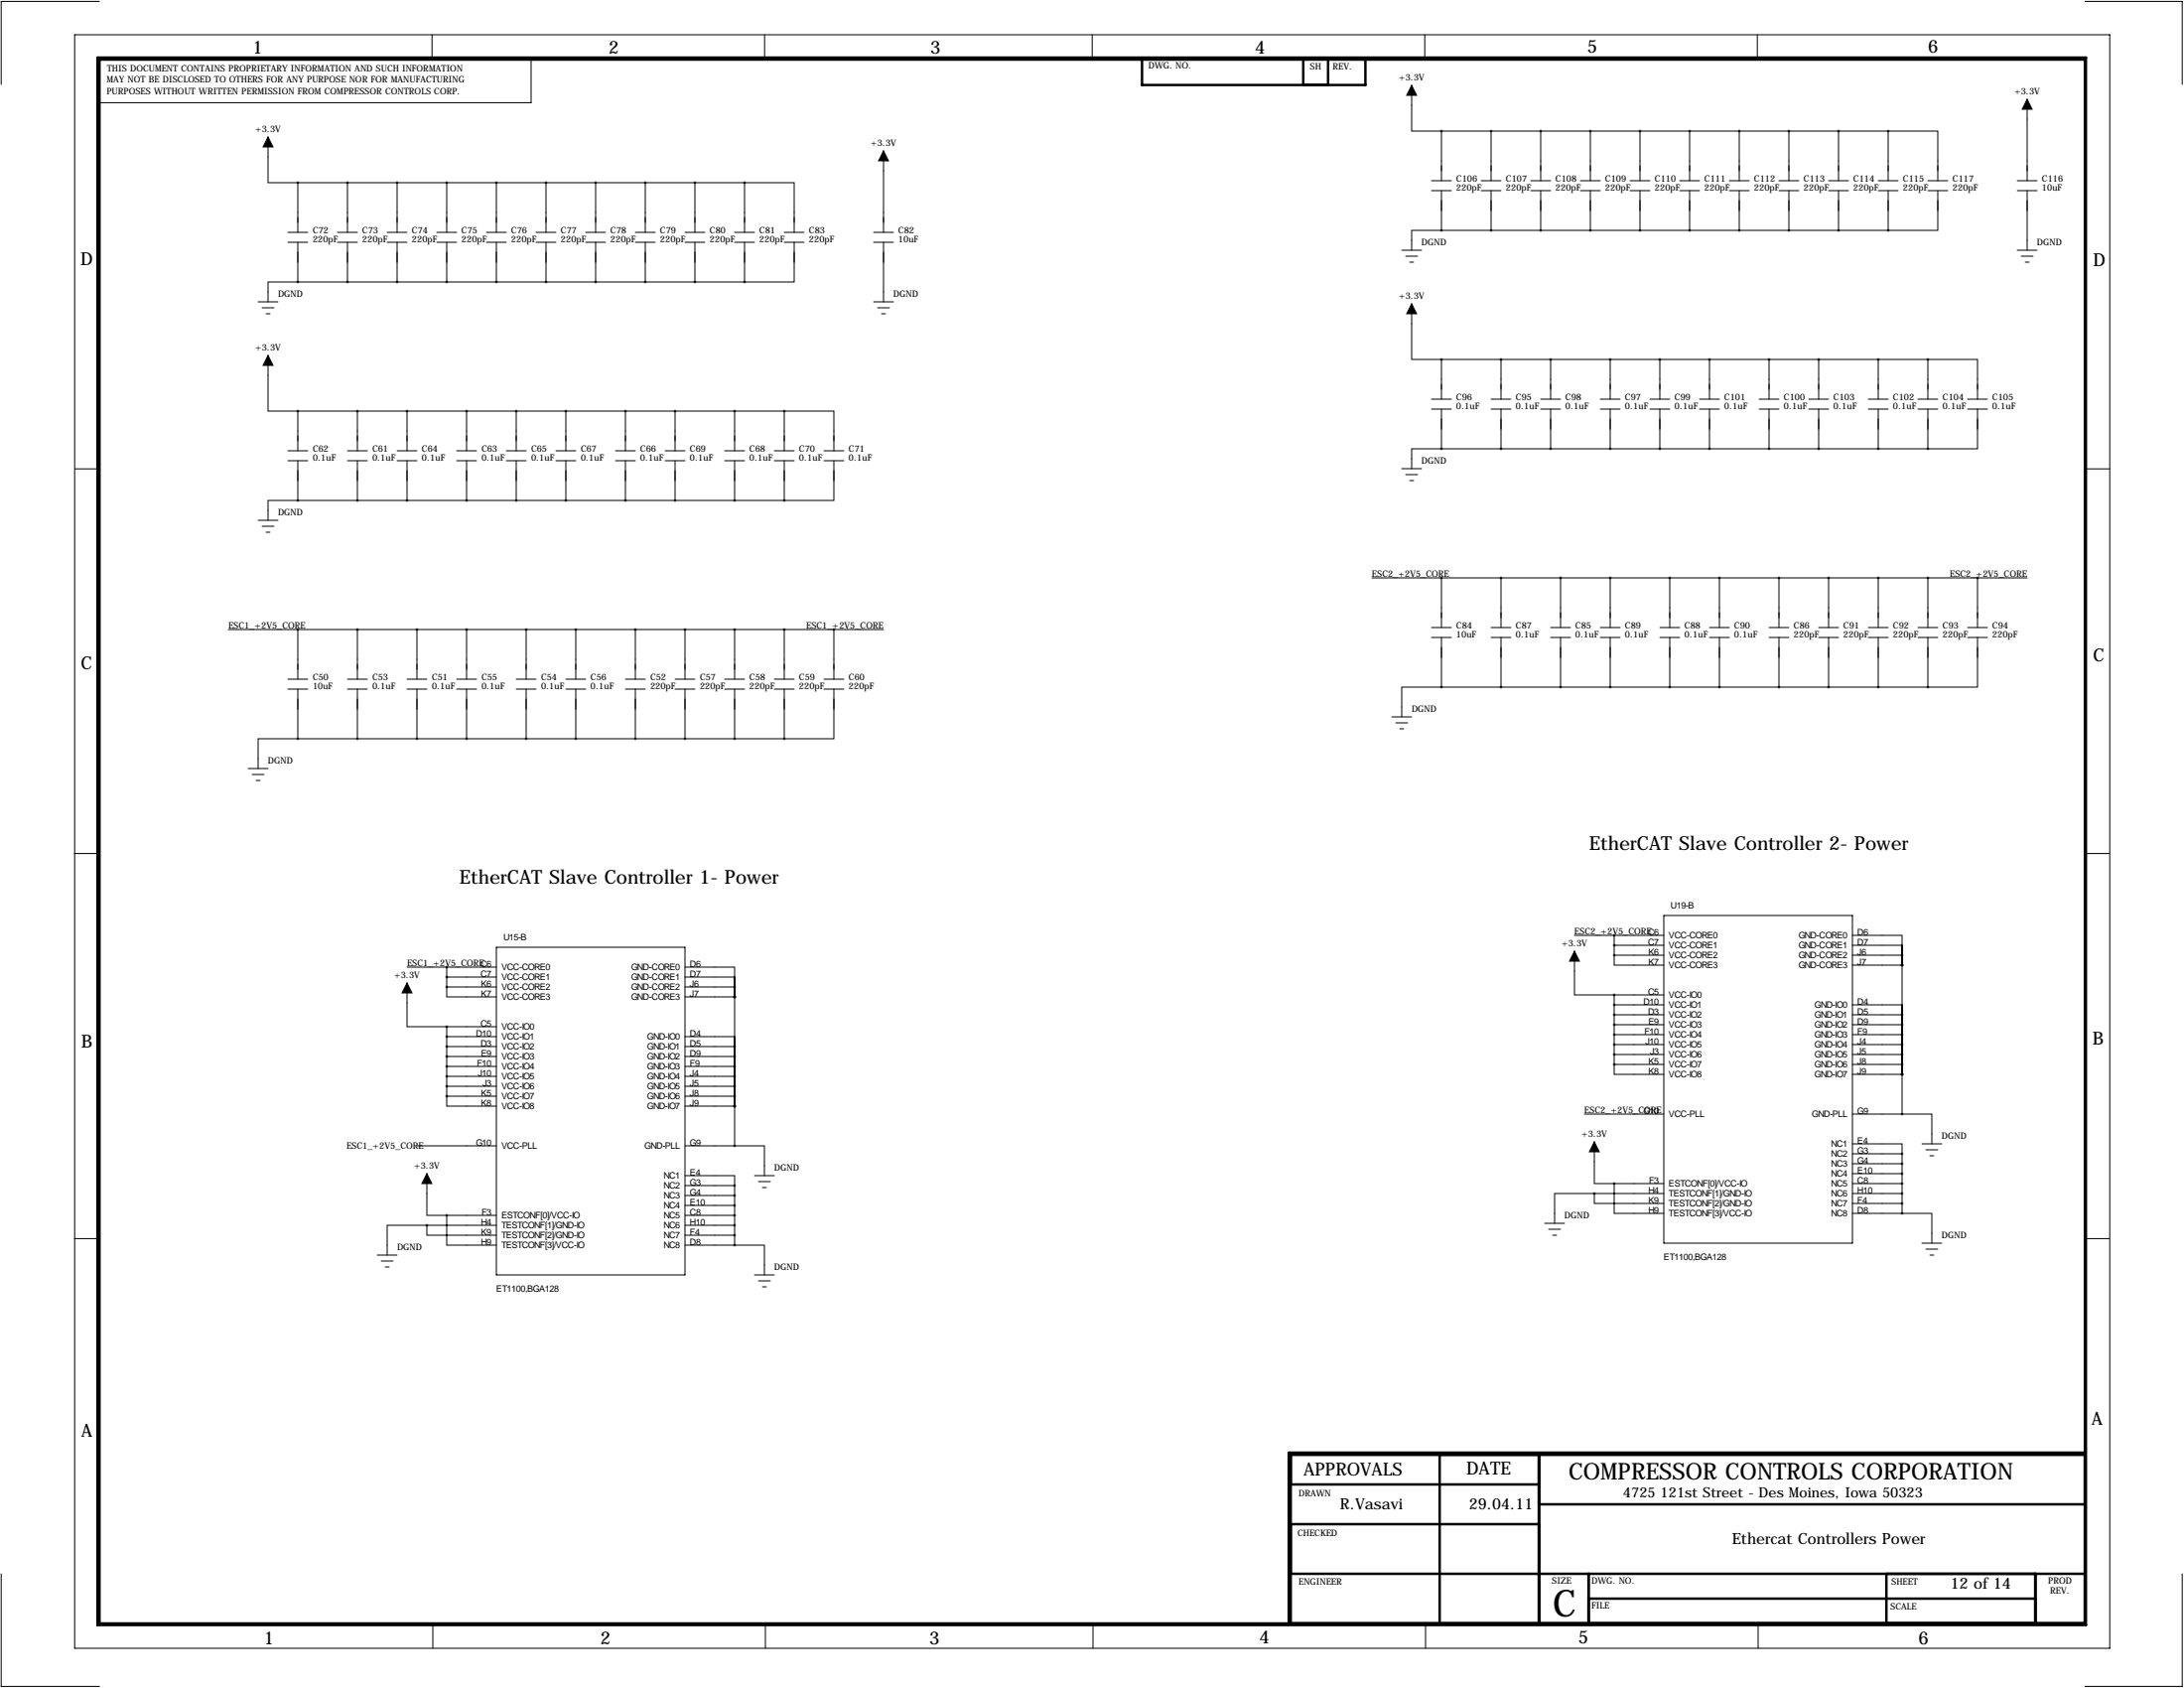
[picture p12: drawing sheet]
<svg xmlns="http://www.w3.org/2000/svg" width="559mm" height="432mm" viewBox="0 0 559 432" stroke-linecap="round" stroke-linejoin="round" font-family="sans-serif">
<g fill="none" stroke="#000" stroke-width=".25">
<path d="M19.1 8.9h520.7v412.7h-520.7zM25.5 .4h-25.2v21.2M110.5 8.9v6.3M143.1 15.2h-7.2v11.1h-110.9M195.6 8.9v6.3M279.5 8.9v6.3M364.5 8.9v6.3M449.6 8.9v6.3M533.5 .4h24.8v21.2M68.6 35.1v11.6h7.6M226.1 38.6v20.8M361.2 21.8v11.7h7.6"/>
<path d="M368.8 33.5v12.7M368.8 33.5h114.3M381.5 33.5v12.7M394.2 33.5v12.7M406.9 33.5v12.7M419.6 33.5v12.7M432.3 33.5v12.7M445 33.5v12.7M457.7 33.5v12.7M470.4 33.5v12.7M483.1 33.5h12.7v12.7M483.1 33.5v12.7"/>
<path d="M518.7 25.4v20.8M73.7 59.4h5M76.2 46.7v12.7M76.2 46.7h114.3M86.4 59.4h5M88.9 46.7v12.7M99.1 59.4h5M101.6 46.7v12.7M111.8 59.4h5M114.3 46.7v12.7M124.5 59.4h5M127 46.7v12.7"/>
<path d="M137.2 59.4h5M139.7 46.7v12.7M149.9 59.4h5M152.4 46.7v12.7M162.6 59.4h5M165.1 46.7v12.7M175.3 59.4h5M177.8 46.7v12.7M188 59.4h5M190.5 46.7h12.7v12.7M190.5 46.7v12.7M200.7 59.4h5"/>
<path d="M223.5 59.4h5.1M366.3 46.2h5M366.3 48.8h5M368.8 58.9h-7.6v5.1M368.8 48.8v10.1M368.8 58.9h114.3M379 46.2h5M379 48.8h5M381.5 48.8v10.1M391.7 46.2h5M391.7 48.8h5M394.2 48.8v10.1"/>
<path d="M404.4 46.2h5M404.4 48.8h5M406.9 48.8v10.1M417.1 46.2h5M417.1 48.8h5M419.6 48.8v10.1M429.8 46.2h5M429.8 48.8h5M432.3 48.8v10.1M442.5 46.2h5M442.5 48.8h5M445 48.8v10.1"/>
<path d="M455.2 46.2h5M455.2 48.8h5M457.7 48.8v10.1M467.9 46.2h5M467.9 48.8h5M470.4 48.8v10.1M480.6 46.2h5M480.6 48.8h5M483.1 48.8v10.1M493.3 46.2h5M493.3 48.8h5M495.8 48.8v10.1h-12.7"/>
<path d="M516.1 46.2h5.1M516.1 48.8h5.1M518.7 48.8v15.2M66 77.2h5.1M67.1 78.7h3M73.7 62h5M76.2 72.1h-7.6v5.1M76.2 62v10.1M76.2 72.1h114.3M86.4 62h5M88.9 62v10.1M99.1 62h5"/>
<path d="M101.6 62v10.1M111.8 62h5M114.3 62v10.1M124.5 62h5M127 62v10.1M137.2 62h5M139.7 62v10.1M149.9 62h5M152.4 62v10.1M162.6 62h5M165.1 62v10.1M175.3 62h5"/>
<path d="M177.8 62v10.1M188 62h5M190.5 62v10.1M200.7 62h5M203.2 62v10.1h-12.7M223.5 62h5.1M223.5 77.2h5.1M224.5 78.7h3.1M226.1 62v15.2M358.6 64h5.1M359.7 65.5h3M360.7 67.1h1"/>
<path d="M361.2 77.7v14.2h7.6M516.1 64h5.1M517.1 65.5h3.1M518.2 67.1h1M68.1 80.3h1M68.6 90.9v14.3h7.6M225.6 80.3h1M368.8 91.9v10.2M368.8 91.9h124.5M384 91.9v10.2M396.7 91.9v10.2M412 91.9v10.2"/>
<path d="M424.7 91.9v10.2M437.4 91.9v10.2M452.6 91.9v10.2M465.3 91.9v10.2M480.6 91.9v10.2M493.3 91.9h12.7v10.2M493.3 91.9v10.2M19.2 119.9h6.4M73.7 115.3h5M73.7 117.9h5M76.2 105.2v10.1M76.2 117.9v10.1"/>
<path d="M76.2 105.2h124.5M88.9 115.3h5.1M88.9 117.9h5.1M91.4 105.2v10.1M91.4 117.9v10.1M101.6 115.3h5.1M101.6 117.9h5.1M104.1 105.2v10.1M104.1 117.9v10.1M116.8 115.3h5.1M116.8 117.9h5.1M119.4 105.2v10.1"/>
<path d="M119.4 117.9v10.1M129.5 115.3h5.1M129.5 117.9h5.1M132.1 105.2v10.1M132.1 117.9v10.1M142.2 115.3h5.1M142.2 117.9h5.1M144.8 105.2v10.1M144.8 117.9v10.1M157.5 115.3h5.1M157.5 117.9h5.1M160 105.2v10.1"/>
<path d="M160 117.9v10.1M170.2 115.3h5.1M170.2 117.9h5.1M172.7 105.2v10.1M172.7 117.9v10.1M185.4 115.3h5.1M185.4 117.9h5.1M188 105.2v10.1M188 117.9v10.1M198.1 115.3h5.1M198.1 117.9h5.1M200.7 105.2h12.7v10.1"/>
<path d="M200.7 105.2v10.1M200.7 117.9v10.1M210.8 115.3h5.1M210.8 117.9h5.1M213.4 117.9v10.1h-12.7M358.6 119.9h5.1M366.3 102.1h5M366.3 104.6h5M368.8 114.8h-7.6v5.1M368.8 104.6v10.2M368.8 114.8h124.5M381.5 102.1h5.1"/>
<path d="M381.5 104.6h5.1M384 104.6v10.2M394.2 102.1h5.1M394.2 104.6h5.1M396.7 104.6v10.2M409.4 102.1h5.1M409.4 104.6h5.1M412 104.6v10.2M422.1 102.1h5.1M422.1 104.6h5.1M424.7 104.6v10.2M434.8 102.1h5.1"/>
<path d="M434.8 104.6h5.1M437.4 104.6v10.2M450.1 102.1h5.1M450.1 104.6h5.1M452.6 104.6v10.2M462.8 102.1h5.1M462.8 104.6h5.1M465.3 104.6v10.2M478 102.1h5.1M478 104.6h5.1M480.6 104.6v10.2M490.7 102.1h5.1"/>
<path d="M490.7 104.6h5.1M493.3 104.6v10.2M503.4 102.1h5.1M503.4 104.6h5.1M506 104.6v10.2h-12.7M533.4 119.9h6.4M66 133.1h5.1M67.1 134.6h3M68.1 136.1h1M76.2 128h-7.6v5.1M76.2 128h124.5M359.7 121.4h3"/>
<path d="M360.7 122.9h1M351 147.8h167.7M368.8 147.8v12.7M384 147.8v12.7M399.3 147.8v12.7M412 147.8v12.7M427.2 147.8v12.7M439.9 147.8v12.7M455.2 147.8v12.7M467.9 147.8v12.7M480.6 147.8v12.7M493.3 147.8v12.7"/>
<path d="M506 147.8v12.7M58.4 161h167.7M73.7 173.7h5M73.7 176.3h5M76.2 161v12.7M76.2 176.3v12.7M88.9 173.7h5.1M88.9 176.3h5.1M91.4 161v12.7M91.4 176.3v12.7M104.1 173.7h5.1M104.1 176.3h5.1"/>
<path d="M106.7 161v12.7M106.7 176.3v12.7M116.8 173.7h5.1M116.8 176.3h5.1M119.4 161v12.7M119.4 176.3v12.7M132.1 173.7h5.1M132.1 176.3h5.1M134.6 161v12.7M134.6 176.3v12.7M144.8 173.7h5.1M144.8 176.3h5.1"/>
<path d="M147.3 161v12.7M147.3 176.3v12.7M160 173.7h5.1M160 176.3h5.1M162.6 161v12.7M162.6 176.3v12.7M172.7 173.7h5.1M172.7 176.3h5.1M175.3 161v12.7M175.3 176.3v12.7M185.4 173.7h5.1M185.4 176.3h5.1"/>
<path d="M188 161v12.7M188 176.3v12.7M198.1 173.7h5.1M198.1 176.3h5.1M200.7 161v12.7M200.7 176.3v12.7M210.8 173.7h5.1M210.8 176.3h5.1M213.4 176.3v12.7h-12.7M213.4 161v12.7M366.3 160.5h5M366.3 163.1h5"/>
<path d="M368.8 175.8h-10.2v7.6M368.8 163.1v12.7M368.8 175.8h124.5M381.5 160.5h5.1M381.5 163.1h5.1M384 163.1v12.7M396.7 160.5h5.1M396.7 163.1h5.1M399.3 163.1v12.7M409.4 160.5h5.1M409.4 163.1h5.1M412 163.1v12.7"/>
<path d="M424.7 160.5h5.1M424.7 163.1h5.1M427.2 163.1v12.7M437.4 160.5h5.1M437.4 163.1h5.1M439.9 163.1v12.7M452.6 160.5h5.1M452.6 163.1h5.1M455.2 163.1v12.7M465.3 160.5h5.1M465.3 163.1h5.1M467.9 163.1v12.7"/>
<path d="M478 160.5h5.1M478 163.1h5.1M480.6 163.1v12.7M490.7 160.5h5.1M490.7 163.1h5.1M493.3 163.1v12.7M503.4 160.5h5.1M503.4 163.1h5.1M506 163.1v12.7h-12.7M63.5 196.6h5.1M64.5 198.1h3.1M65.5 199.6h1"/>
<path d="M76.2 189h-10.2v7.6M76.2 189h124.5M356.1 183.4h5.1M357.1 184.9h3.1M358.1 186.4h1.1M19 218.3h6.5M533.3 218.3h6.4M402.8 239.3h22.9M413 239.3v5M425.7 234.2h48.3v83.8h-48.3zM474 239.3h12.7v5M104.1 251.5v11.1h10.2"/>
<path d="M104.1 247.4h22.9M114.3 252.5v2.5h12.7M114.3 247.4v5.1M114.3 249.9h12.7M114.3 252.5h12.7M127 242.3h48.3v83.8h-48.3zM175.3 247.4h12.7v5.1M175.3 252.5h12.7v2.5M175.3 249.9h12.7v2.6M175.3 255h12.7M188 255h.1M188 252.5v40.6"/>
<path d="M402.8 243.3v11.2h10.2M413 244.3v2.6h12.7M413 241.8h12.7M413 244.3h12.7M413 254.5h12.7M413 257h12.7M413 259.6h12.7M413 254.5v17.8M474 259.6h12.7v2.5M474 257h12.7v2.6M474 244.3h12.7v2.6M474 241.8h12.7v2.5"/>
<path d="M474 246.9h12.7M486.7 246.9h.1M486.7 244.3v40.7M114.3 262.6v17.8M114.3 262.6h12.7M114.3 265.2h12.7M114.3 267.7h12.7M114.3 270.3h12.7M114.3 272.8h12.7M114.3 275.3h12.7M114.3 277.9h12.7M175.3 277.9h12.7v2.5"/>
<path d="M175.3 275.3h12.7v2.6M175.3 272.8h12.7v2.5M175.3 270.3h12.7v2.5M175.3 267.7h12.7v2.6M175.3 265.2h12.7v2.5M413 272.3v2.5h12.7M413 262.1h12.7M413 264.7h12.7M413 267.2h12.7M413 269.7h12.7M413 272.3h12.7M474 272.3h12.7v2.5"/>
<path d="M474 269.7h12.7v2.6M474 267.2h12.7v2.5M474 264.7h12.7v2.5M474 262.1h12.7v2.6M474 274.8h12.7M486.7 274.8h.1M106.7 293.1h20.3M114.3 280.4v2.6h12.7M114.3 280.4h12.7M175.3 280.4h12.7v2.6M175.3 283h12.7M175.3 293.1h12.7"/>
<path d="M188 283h.1M188 293.1h7.6v7.6M405.4 285h20.3M407.9 292.1v10.7h5.1M474 292.6h12.7v2.5M474 285h12.7M474 295.1h12.7M474 297.7h12.7M486.7 285h7.6v7.6M486.7 295.1v15.3M491.7 292.6h5.1M492.8 294.1h3"/>
<path d="M493.8 295.7h1M19 316.8h6.5M109.2 313.4v2.6h17.8M109.2 313.4h-10.1v7.7M109.2 300.2v10.7h5.1M109.2 313.4h17.8M114.3 310.9v7.6h12.7M114.3 310.9h12.7M175.3 300.7h12.7v2.6M175.3 310.9h12.7M175.3 313.4h12.7M175.3 316h12.7"/>
<path d="M175.3 318.5h12.7M175.3 303.3h12.7M175.3 305.8h12.7M175.3 308.4h12.7M188 318.5h7.6v7.6M188 303.3v15.2M193 300.7h5.1M194.1 302.3h3M195.1 303.8h1M395.2 312.9h5.1M396.2 314.5h3.1M397.3 316h1"/>
<path d="M407.9 305.3v2.5h17.8M407.9 305.3h-10.1v7.6M407.9 305.3h17.8M413 302.8v7.6h12.7M413 302.8h12.7M474 302.8h12.7M474 305.3h12.7M474 307.8h12.7M474 310.4h12.7M474 300.2h12.7M486.7 310.4h7.6v7.6M491.7 318h5.1"/>
<path d="M492.8 319.5h3M533.3 316.8h6.4M96.5 321.1h5.1M97.5 322.6h3.1M98.6 324.1h1M193 326.1h5.1M194.1 327.7h3M195.1 329.2h1M493.8 321.1h1M.3 402.6v28.8h25.2M110.7 415.3v6.3M195.8 415.3v6.3"/>
<path d="M279.7 415.3v6.3M364.7 415.3v6.3M449.8 415.3v6.3M558.3 402.6v28.8h-24.8"/>
</g>
<g fill="none" stroke="#000" stroke-width=".63">
<path d="M24.9 14.7h508.8v401h-508.8zM25.5 15.2h508v400.1h-508zM292.2 15h57.2v6.7h-57.2zM333.5 21.7v-6.7h6.3v6.7M330.3 379.7h63.5M368.4 372.1v43.2M393.8 372.1v43.2M533.5 372.1h-203.2v43.2M533.5 371.6h-203.8v43.7M330.3 389.9h63.5M393.8 384.8h139.7M330.3 402.6h203.2"/>
<path d="M406.5 402.6v12.7M406.5 408.9h114.3M482.7 402.6v12.7M520.8 402.6v12.7"/>
</g>
<path d="M68.6 35.1l1.2 2.5h-2.5zM226.1 38.6l1.2 2.5h-2.5zM361.2 21.8l1.3 2.6h-2.6zM518.7 25.4l1.2 2.5h-2.5zM361.2 77.7l1.3 2.6h-2.6zM68.6 90.9l1.2 2.6h-2.5zM104.1 251.5l1.3 2.5h-2.5zM402.8 243.3l1.3 2.6h-2.5zM407.9 292.1l1.3 2.5h-2.5zM109.2 300.2l1.3 2.6h-2.6z" fill="#000" stroke="#000" stroke-width=".25"/>
<path d="M384 91.9a.05 .05 0 0 0 .1 0 .05 .05 0 0 0-.1 0zM396.7 91.9a.05 .05 0 0 0 .1 0 .05 .05 0 0 0-.1 0zM452.6 91.9a.05 .05 0 0 0 .1 0 .05 .05 0 0 0-.1 0zM465.3 91.9a.05 .05 0 0 0 .1 0 .05 .05 0 0 0-.1 0zM480.5 91.9a.05 .05 0 0 0 .1 0 .05 .05 0 0 0-.1 0zM493.2 91.9a.05 .05 0 0 0 .1 0 .05 .05 0 0 0-.1 0zM384 114.8a.05 .05 0 0 0 .1 0 .05 .05 0 0 0-.1 0zM396.7 114.8a.05 .05 0 0 0 .1 0 .05 .05 0 0 0-.1 0zM452.6 114.8a.05 .05 0 0 0 .1 0 .05 .05 0 0 0-.1 0zM465.3 114.8a.05 .05 0 0 0 .1 0 .05 .05 0 0 0-.1 0zM480.5 114.8a.05 .05 0 0 0 .1 0 .05 .05 0 0 0-.1 0zM493.2 114.8a.05 .05 0 0 0 .1 0 .05 .05 0 0 0-.1 0zM384 147.8a.05 .05 0 0 0 .1 0 .05 .05 0 0 0-.1 0zM427.2 147.8a.05 .05 0 0 0 .1 0 .05 .05 0 0 0-.1 0zM439.9 147.8a.05 .05 0 0 0 .1 0 .05 .05 0 0 0-.1 0zM455.1 147.8a.05 .05 0 0 0 .1 0 .05 .05 0 0 0-.1 0zM467.8 147.8a.05 .05 0 0 0 .1 0 .05 .05 0 0 0-.1 0zM480.5 147.8a.05 .05 0 0 0 .1 0 .05 .05 0 0 0-.1 0zM493.2 147.8a.05 .05 0 0 0 .1 0 .05 .05 0 0 0-.1 0zM505.9 147.8a.05 .05 0 0 0 .1 0 .05 .05 0 0 0-.1 0zM384 175.8a.05 .05 0 0 0 .1 0 .05 .05 0 0 0-.1 0zM427.2 175.8a.05 .05 0 0 0 .1 0 .05 .05 0 0 0-.1 0zM439.9 175.8a.05 .05 0 0 0 .1 0 .05 .05 0 0 0-.1 0zM455.1 175.8a.05 .05 0 0 0 .1 0 .05 .05 0 0 0-.1 0zM467.8 175.8a.05 .05 0 0 0 .1 0 .05 .05 0 0 0-.1 0zM480.5 175.8a.05 .05 0 0 0 .1 0 .05 .05 0 0 0-.1 0zM493.2 175.8a.05 .05 0 0 0 .1 0 .05 .05 0 0 0-.1 0zM486.6 274.8a.05 .05 0 0 0 .1 0 .05 .05 0 0 0-.1 0zM486.6 272.3a.05 .05 0 0 0 .1 0 .05 .05 0 0 0-.1 0zM486.6 269.7a.05 .05 0 0 0 .1 0 .05 .05 0 0 0-.1 0zM486.6 267.2a.05 .05 0 0 0 .1 0 .05 .05 0 0 0-.1 0zM486.6 264.7a.05 .05 0 0 0 .1 0 .05 .05 0 0 0-.1 0zM486.6 262.1a.05 .05 0 0 0 .1 0 .05 .05 0 0 0-.1 0zM486.6 259.6a.05 .05 0 0 0 .1 0 .05 .05 0 0 0-.1 0zM486.6 246.9a.05 .05 0 0 0 .1 0 .05 .05 0 0 0-.1 0zM486.6 246.9a.05 .05 0 0 0 .1 0 .05 .05 0 0 0-.1 0zM486.6 244.3a.05 .05 0 0 0 .1 0 .05 .05 0 0 0-.1 0zM486.6 274.8a.05 .05 0 0 0 .1 0 .05 .05 0 0 0-.1 0zM486.6 307.8a.05 .05 0 0 0 .1 0 .05 .05 0 0 0-.1 0zM486.6 305.3a.05 .05 0 0 0 .1 0 .05 .05 0 0 0-.1 0zM486.6 302.8a.05 .05 0 0 0 .1 0 .05 .05 0 0 0-.1 0zM486.6 300.2a.05 .05 0 0 0 .1 0 .05 .05 0 0 0-.1 0zM486.6 297.7a.05 .05 0 0 0 .1 0 .05 .05 0 0 0-.1 0zM486.6 295.1a.05 .05 0 0 0 .1 0 .05 .05 0 0 0-.1 0zM486.6 285a.05 .05 0 0 0 .1 0 .05 .05 0 0 0-.1 0zM486.6 310.4a.05 .05 0 0 0 .1 0 .05 .05 0 0 0-.1 0zM91.4 105.2a.05 .05 0 0 0 .1 0 .05 .05 0 0 0-.1 0zM104.1 105.2a.05 .05 0 0 0 .1 0 .05 .05 0 0 0-.1 0zM187.9 105.2a.05 .05 0 0 0 .1 0 .05 .05 0 0 0-.1 0zM200.6 105.2a.05 .05 0 0 0 .1 0 .05 .05 0 0 0-.1 0zM91.4 128a.05 .05 0 0 0 .1 0 .05 .05 0 0 0-.1 0zM104.1 128a.05 .05 0 0 0 .1 0 .05 .05 0 0 0-.1 0zM187.9 128a.05 .05 0 0 0 .1 0 .05 .05 0 0 0-.1 0zM200.6 128a.05 .05 0 0 0 .1 0 .05 .05 0 0 0-.1 0zM91.4 161a.05 .05 0 0 0 .1 0 .05 .05 0 0 0-.1 0zM162.5 161a.05 .05 0 0 0 .1 0 .05 .05 0 0 0-.1 0zM175.2 161a.05 .05 0 0 0 .1 0 .05 .05 0 0 0-.1 0zM187.9 161a.05 .05 0 0 0 .1 0 .05 .05 0 0 0-.1 0zM200.6 161a.05 .05 0 0 0 .1 0 .05 .05 0 0 0-.1 0zM213.3 161a.05 .05 0 0 0 .1 0 .05 .05 0 0 0-.1 0zM91.4 189a.05 .05 0 0 0 .1 0 .05 .05 0 0 0-.1 0zM162.5 189a.05 .05 0 0 0 .1 0 .05 .05 0 0 0-.1 0zM175.2 189a.05 .05 0 0 0 .1 0 .05 .05 0 0 0-.1 0zM187.9 189a.05 .05 0 0 0 .1 0 .05 .05 0 0 0-.1 0zM200.6 189a.05 .05 0 0 0 .1 0 .05 .05 0 0 0-.1 0zM187.9 283a.05 .05 0 0 0 .1 0 .05 .05 0 0 0-.1 0zM187.9 280.4a.05 .05 0 0 0 .1 0 .05 .05 0 0 0-.1 0zM187.9 277.9a.05 .05 0 0 0 .1 0 .05 .05 0 0 0-.1 0zM187.9 275.3a.05 .05 0 0 0 .1 0 .05 .05 0 0 0-.1 0zM187.9 272.8a.05 .05 0 0 0 .1 0 .05 .05 0 0 0-.1 0zM187.9 270.3a.05 .05 0 0 0 .1 0 .05 .05 0 0 0-.1 0zM187.9 267.7a.05 .05 0 0 0 .1 0 .05 .05 0 0 0-.1 0zM187.9 255a.05 .05 0 0 0 .1 0 .05 .05 0 0 0-.1 0zM187.9 255a.05 .05 0 0 0 .1 0 .05 .05 0 0 0-.1 0zM187.9 252.5a.05 .05 0 0 0 .1 0 .05 .05 0 0 0-.1 0zM187.9 283a.05 .05 0 0 0 .1 0 .05 .05 0 0 0-.1 0zM187.9 316a.05 .05 0 0 0 .1 0 .05 .05 0 0 0-.1 0zM187.9 313.4a.05 .05 0 0 0 .1 0 .05 .05 0 0 0-.1 0zM187.9 310.9a.05 .05 0 0 0 .1 0 .05 .05 0 0 0-.1 0zM187.9 308.4a.05 .05 0 0 0 .1 0 .05 .05 0 0 0-.1 0zM187.9 305.8a.05 .05 0 0 0 .1 0 .05 .05 0 0 0-.1 0zM187.9 303.3a.05 .05 0 0 0 .1 0 .05 .05 0 0 0-.1 0zM187.9 293.1a.05 .05 0 0 0 .1 0 .05 .05 0 0 0-.1 0zM187.9 318.5a.05 .05 0 0 0 .1 0 .05 .05 0 0 0-.1 0z" fill="#000" stroke="#000" stroke-width=".63"/>
<text font-size="9.6" x="397.3" y="413.5">C</text>
<text font-size="5.9" x="401.4" y="378.6">COMPRESSOR CONTROLS CORPORATION</text>
<g font-size="4.9">
<text x="406.7" y="217.4">EtherCAT Slave Controller 2- Power</text>
<text x="117.6" y="226.1">EtherCAT Slave Controller 1- Power</text>
</g>
<g font-size="4.6">
<text x="64.6" y="13.7">1</text>
<text x="155.8" y="13.7">2</text>
<text x="238" y="13.7">3</text>
<text x="321.1" y="13.7">4</text>
<text x="406.1" y="13.5">5</text>
<text x="493.3" y="13.5">6</text>
<text x="20.6" y="67.9">D</text>
<text x="535.6" y="68.1">D</text>
<text x="20.7" y="171.1">C</text>
<text x="535.5" y="169.2">C</text>
<text x="20.8" y="268.1">B</text>
<text x="535.4" y="267.2">B</text>
<text x="535.2" y="364.5">A</text>
<text x="20.8" y="367.5">A</text>
<text x="333.6" y="377.4">APPROVALS</text>
<text x="375.2" y="377.2">DATE</text>
<text x="67.5" y="420.6">1</text>
<text x="153.6" y="420.6">2</text>
<text x="237.8" y="420.6">3</text>
<text x="322.2" y="420.5">4</text>
<text x="403.9" y="420.4">5</text>
<text x="490.9" y="420.6">6</text>
</g>
<g font-size="4">
<text x="342.9" y="386.1">R.Vasavi</text>
<text x="375.9" y="386.1">29.04.11</text>
<text x="443.2" y="395">Ethercat Controllers Power</text>
<text x="499.1" y="406.4">12 of 14</text>
</g>
<text font-size="3.6" x="415.3" y="383">4725 121st Street - Des Moines, Iowa 50323</text>
<g font-size="2.3">
<text x="293.8" y="17.6">DWG. NO.</text>
<text x="335.2" y="17.7">SH</text>
<text x="341" y="17.7">REV.</text>
<text x="27.3" y="21.1">MAY NOT BE DISCLOSED TO OTHERS FOR ANY PURPOSE NOR FOR MANUFACTURING</text>
<text x="27.4" y="18.3">THIS DOCUMENT CONTAINS PROPRIETARY INFORMATION AND SUCH INFORMATION</text>
<text x="357.9" y="20.6">+3.3V</text>
<text x="27.3" y="24.2">PURPOSES WITHOUT WRITTEN PERMISSION FROM COMPRESSOR CONTROLS CORP.</text>
<text x="515.4" y="24.1">+3.3V</text>
<text x="65.3" y="33.8">+3.3V</text>
<text x="222.8" y="37.3">+3.3V</text>
<text x="372.6" y="46.5">C106</text>
<text x="385.3" y="46.5">C107</text>
<text x="398" y="46.5">C108</text>
<text x="410.7" y="46.5">C109</text>
<text x="423.4" y="46.5">C110</text>
<text x="436.1" y="46.5">C111</text>
<text x="448.8" y="46.5">C112</text>
<text x="461.5" y="46.5">C113</text>
<text x="474.2" y="46.5">C114</text>
<text x="486.9" y="46.5">C115</text>
<text x="499.6" y="46.5">C117</text>
<text x="522.5" y="46.5">C116</text>
<text x="372.6" y="48.9">220pF</text>
<text x="385.3" y="48.9">220pF</text>
<text x="398" y="48.9">220pF</text>
<text x="410.7" y="48.9">220pF</text>
<text x="423.4" y="48.9">220pF</text>
<text x="436.1" y="48.9">220pF</text>
<text x="448.8" y="48.9">220pF</text>
<text x="461.5" y="48.9">220pF</text>
<text x="474.2" y="48.9">220pF</text>
<text x="486.9" y="48.9">220pF</text>
<text x="499.6" y="48.9">220pF</text>
<text x="522.5" y="48.9">10uF</text>
<text x="80" y="59.7">C72</text>
<text x="92.7" y="59.7">C73</text>
<text x="105.4" y="59.7">C74</text>
<text x="118.1" y="59.7">C75</text>
<text x="130.8" y="59.7">C76</text>
<text x="143.5" y="59.7">C77</text>
<text x="156.2" y="59.7">C78</text>
<text x="168.9" y="59.7">C79</text>
<text x="181.6" y="59.7">C80</text>
<text x="194.3" y="59.7">C81</text>
<text x="207" y="59.7">C83</text>
<text x="229.9" y="59.7">C82</text>
<text x="80" y="62.1">220pF</text>
<text x="92.7" y="62.1">220pF</text>
<text x="105.4" y="62.1">220pF</text>
<text x="118.1" y="62.1">220pF</text>
<text x="130.8" y="62.1">220pF</text>
<text x="143.5" y="62.1">220pF</text>
<text x="156.2" y="62.1">220pF</text>
<text x="168.9" y="62.1">220pF</text>
<text x="181.6" y="62.1">220pF</text>
<text x="194.3" y="62.1">220pF</text>
<text x="207" y="62.1">220pF</text>
<text x="229.9" y="62.1">10uF</text>
<text x="363.7" y="62.7">DGND</text>
<text x="521.2" y="62.7">DGND</text>
<text x="71.1" y="75.9">DGND</text>
<text x="228.6" y="75.9">DGND</text>
<text x="357.9" y="76.5">+3.3V</text>
<text x="65.3" y="89.7">+3.3V</text>
<text x="372.6" y="102.4">C96</text>
<text x="372.6" y="104.7">0.1uF</text>
<text x="387.9" y="102.4">C95</text>
<text x="387.9" y="104.7">0.1uF</text>
<text x="400.6" y="102.4">C98</text>
<text x="400.6" y="104.7">0.1uF</text>
<text x="415.8" y="102.4">C97</text>
<text x="415.8" y="104.7">0.1uF</text>
<text x="428.5" y="102.4">C99</text>
<text x="428.5" y="104.7">0.1uF</text>
<text x="441.2" y="102.4">C101</text>
<text x="441.2" y="104.7">0.1uF</text>
<text x="456.4" y="102.4">C100</text>
<text x="456.4" y="104.7">0.1uF</text>
<text x="469.1" y="102.4">C103</text>
<text x="469.1" y="104.7">0.1uF</text>
<text x="484.4" y="102.4">C102</text>
<text x="484.4" y="104.7">0.1uF</text>
<text x="497.1" y="102.4">C104</text>
<text x="497.1" y="104.7">0.1uF</text>
<text x="509.8" y="102.4">C105</text>
<text x="509.8" y="104.7">0.1uF</text>
<text x="80" y="115.6">C62</text>
<text x="80" y="117.9">0.1uF</text>
<text x="95.2" y="115.6">C61</text>
<text x="95.2" y="117.9">0.1uF</text>
<text x="107.9" y="115.6">C64</text>
<text x="107.9" y="117.9">0.1uF</text>
<text x="123.2" y="115.6">C63</text>
<text x="123.2" y="117.9">0.1uF</text>
<text x="135.9" y="115.6">C65</text>
<text x="135.9" y="117.9">0.1uF</text>
<text x="148.6" y="115.6">C67</text>
<text x="148.6" y="117.9">0.1uF</text>
<text x="163.8" y="115.6">C66</text>
<text x="163.8" y="117.9">0.1uF</text>
<text x="176.5" y="115.6">C69</text>
<text x="176.5" y="117.9">0.1uF</text>
<text x="191.8" y="115.6">C68</text>
<text x="191.8" y="117.9">0.1uF</text>
<text x="204.5" y="115.6">C70</text>
<text x="204.5" y="117.9">0.1uF</text>
<text x="217.2" y="115.6">C71</text>
<text x="217.2" y="117.9">0.1uF</text>
<text x="363.7" y="118.6">DGND</text>
<text x="71.1" y="131.8">DGND</text>
<text x="351" y="147.6">ESC2_+2V5_CORE</text>
<text x="498.9" y="147.6">ESC2_+2V5_CORE</text>
<text x="58.4" y="160.8">ESC1_+2V5_CORE</text>
<text x="206.3" y="160.8">ESC1_+2V5_CORE</text>
<text x="372.6" y="160.8">C84</text>
<text x="387.9" y="160.8">C87</text>
<text x="403.1" y="160.8">C85</text>
<text x="415.8" y="160.8">C89</text>
<text x="431" y="160.8">C88</text>
<text x="443.7" y="160.8">C90</text>
<text x="459" y="160.8">C86</text>
<text x="471.7" y="160.8">C91</text>
<text x="484.4" y="160.8">C92</text>
<text x="497.1" y="160.8">C93</text>
<text x="509.8" y="160.8">C94</text>
<text x="372.6" y="163.2">10uF</text>
<text x="387.9" y="163.2">0.1uF</text>
<text x="403.1" y="163.2">0.1uF</text>
<text x="415.8" y="163.2">0.1uF</text>
<text x="431" y="163.2">0.1uF</text>
<text x="443.7" y="163.2">0.1uF</text>
<text x="459" y="163.2">220pF</text>
<text x="471.7" y="163.2">220pF</text>
<text x="484.4" y="163.2">220pF</text>
<text x="497.1" y="163.2">220pF</text>
<text x="509.8" y="163.2">220pF</text>
<text x="80" y="174">C50</text>
<text x="95.2" y="174">C53</text>
<text x="110.5" y="174">C51</text>
<text x="123.2" y="174">C55</text>
<text x="138.4" y="174">C54</text>
<text x="151.1" y="174">C56</text>
<text x="166.4" y="174">C52</text>
<text x="179.1" y="174">C57</text>
<text x="191.8" y="174">C58</text>
<text x="204.5" y="174">C59</text>
<text x="217.2" y="174">C60</text>
<text x="80" y="176.4">10uF</text>
<text x="95.2" y="176.4">0.1uF</text>
<text x="110.5" y="176.4">0.1uF</text>
<text x="123.2" y="176.4">0.1uF</text>
<text x="138.4" y="176.4">0.1uF</text>
<text x="151.1" y="176.4">0.1uF</text>
<text x="166.4" y="176.4">220pF</text>
<text x="179.1" y="176.4">220pF</text>
<text x="191.8" y="176.4">220pF</text>
<text x="204.5" y="176.4">220pF</text>
<text x="217.2" y="176.4">220pF</text>
<text x="361.2" y="182.1">DGND</text>
<text x="68.6" y="195.3">DGND</text>
<text x="427.5" y="232.4">U19-B</text>
<text x="402.8" y="239">ESC2_+2V5_COREC6</text>
<text x="475.2" y="239.3">D6</text>
<text x="128.8" y="240.5">U15-B</text>
<text x="399.5" y="242.1">+3.3V</text>
<text x="421.7" y="241.8">C7</text>
<text x="421.8" y="244.3">K6</text>
<text x="427" y="240">VCC-CORE0</text>
<text x="427" y="242.6">VCC-CORE1</text>
<text x="427" y="245.1">VCC-CORE2</text>
<text x="460.2" y="240">GND-CORE0</text>
<text x="460.2" y="242.6">GND-CORE1</text>
<text x="460.2" y="245.1">GND-CORE2</text>
<text x="475.2" y="241.8">D7</text>
<text x="475.2" y="244.3">J6</text>
<text x="100.8" y="250.2">+3.3V</text>
<text x="104.1" y="247.1">ESC1_+2V5_COREC6</text>
<text x="123" y="249.9">C7</text>
<text x="128.3" y="248.2">VCC-CORE0</text>
<text x="128.3" y="250.7">VCC-CORE1</text>
<text x="161.5" y="248.2">GND-CORE0</text>
<text x="161.5" y="250.7">GND-CORE1</text>
<text x="176.5" y="247.4">D6</text>
<text x="176.5" y="249.9">D7</text>
<text x="421.8" y="246.9">K7</text>
<text x="427" y="247.7">VCC-CORE3</text>
<text x="460.2" y="247.7">GND-CORE3</text>
<text x="475.2" y="246.9">J7</text>
<text x="123.1" y="252.5">K6</text>
<text x="123.1" y="255">K7</text>
<text x="128.3" y="253.2">VCC-CORE2</text>
<text x="128.3" y="255.8">VCC-CORE3</text>
<text x="161.5" y="253.2">GND-CORE2</text>
<text x="161.5" y="255.8">GND-CORE3</text>
<text x="176.5" y="252.5">J6</text>
<text x="176.5" y="255">J7</text>
<text x="420.5" y="257">D10</text>
<text x="421.7" y="254.5">C5</text>
<text x="427" y="255.3">VCC-IO0</text>
<text x="427" y="257.8">VCC-IO1</text>
<text x="464.3" y="257.8">GND-IO0</text>
<text x="475.2" y="257">D4</text>
<text x="123" y="262.6">C5</text>
<text x="128.3" y="263.4">VCC-IO0</text>
<text x="421.7" y="259.6">D3</text>
<text x="421.8" y="262.1">E9</text>
<text x="427" y="260.4">VCC-IO2</text>
<text x="427" y="262.9">VCC-IO3</text>
<text x="464.3" y="260.4">GND-IO1</text>
<text x="464.3" y="262.9">GND-IO2</text>
<text x="475.2" y="259.6">D5</text>
<text x="475.2" y="262.1">D9</text>
<text x="121.8" y="265.2">D10</text>
<text x="123" y="267.7">D3</text>
<text x="128.3" y="265.9">VCC-IO1</text>
<text x="128.3" y="268.5">VCC-IO2</text>
<text x="165.6" y="265.9">GND-IO0</text>
<text x="165.6" y="268.5">GND-IO1</text>
<text x="176.5" y="265.2">D4</text>
<text x="176.5" y="267.7">D5</text>
<text x="420.7" y="264.7">F10</text>
<text x="421" y="267.2">J10</text>
<text x="422.2" y="269.7">J3</text>
<text x="427" y="265.4">VCC-IO4</text>
<text x="427" y="268">VCC-IO5</text>
<text x="464.3" y="265.4">GND-IO3</text>
<text x="464.3" y="268">GND-IO4</text>
<text x="475.2" y="264.7">F9</text>
<text x="475.2" y="267.2">J4</text>
<text x="475.2" y="269.7">J5</text>
<text x="122" y="272.8">F10</text>
<text x="122.3" y="275.3">J10</text>
<text x="123.1" y="270.3">E9</text>
<text x="128.3" y="271">VCC-IO3</text>
<text x="128.3" y="273.6">VCC-IO4</text>
<text x="165.6" y="271">GND-IO2</text>
<text x="165.6" y="273.6">GND-IO3</text>
<text x="176.5" y="270.3">D9</text>
<text x="176.5" y="272.8">F9</text>
<text x="176.5" y="275.3">J4</text>
<text x="421.8" y="272.3">K5</text>
<text x="421.8" y="274.8">K8</text>
<text x="427" y="270.5">VCC-IO6</text>
<text x="427" y="273.1">VCC-IO7</text>
<text x="427" y="275.6">VCC-IO8</text>
<text x="464.3" y="270.5">GND-IO5</text>
<text x="464.3" y="273.1">GND-IO6</text>
<text x="464.3" y="275.6">GND-IO7</text>
<text x="475.2" y="272.3">J8</text>
<text x="475.2" y="274.8">J9</text>
<text x="123.1" y="280.4">K5</text>
<text x="123.5" y="277.9">J3</text>
<text x="128.3" y="276.1">VCC-IO5</text>
<text x="128.3" y="278.6">VCC-IO6</text>
<text x="128.3" y="281.2">VCC-IO7</text>
<text x="165.6" y="276.1">GND-IO4</text>
<text x="165.6" y="278.6">GND-IO5</text>
<text x="165.6" y="281.2">GND-IO6</text>
<text x="176.5" y="277.9">J5</text>
<text x="176.5" y="280.4">J8</text>
<text x="123.1" y="283">K8</text>
<text x="128.3" y="283.7">VCC-IO8</text>
<text x="165.6" y="283.7">GND-IO7</text>
<text x="176.5" y="283">J9</text>
<text x="405.4" y="284.7">ESC2_+2V5_CORE</text>
<text x="420.5" y="285">G10</text>
<text x="427" y="285.8">VCC-PLL</text>
<text x="463.6" y="285.8">GND-PLL</text>
<text x="475.2" y="285">G9</text>
<text x="88.6" y="293.9">ESC1_+2V5_CORE</text>
<text x="121.8" y="293.1">G10</text>
<text x="128.3" y="293.9">VCC-PLL</text>
<text x="164.9" y="293.9">GND-PLL</text>
<text x="176.5" y="293.1">G9</text>
<text x="404.6" y="290.8">+3.3V</text>
<text x="468.5" y="293.4">NC1</text>
<text x="475.2" y="292.6">E4</text>
<text x="496.8" y="291.3">DGND</text>
<text x="105.9" y="299">+3.3V</text>
<text x="198.1" y="299.5">DGND</text>
<text x="468.5" y="295.9">NC2</text>
<text x="468.5" y="298.5">NC3</text>
<text x="475.2" y="295.1">G3</text>
<text x="475.2" y="297.7">G4</text>
<text x="169.8" y="301.5">NC1</text>
<text x="169.8" y="304">NC2</text>
<text x="176.5" y="300.7">E4</text>
<text x="176.5" y="303.3">G3</text>
<text x="176.5" y="305.8">G4</text>
<text x="421.8" y="305.3">H4</text>
<text x="421.9" y="302.8">F3</text>
<text x="427" y="303.5">ESTCONF[0]/VCC-IO</text>
<text x="468.5" y="301">NC4</text>
<text x="468.5" y="303.5">NC5</text>
<text x="475.2" y="305.3">H10</text>
<text x="475.2" y="300.2">E10</text>
<text x="475.2" y="302.8">C8</text>
<text x="123.2" y="310.9">F3</text>
<text x="128.3" y="311.7">ESTCONF[0]/VCC-IO</text>
<text x="169.8" y="306.6">NC3</text>
<text x="169.8" y="309.1">NC4</text>
<text x="169.8" y="311.7">NC5</text>
<text x="176.5" y="308.4">E10</text>
<text x="176.5" y="310.9">C8</text>
<text x="400.3" y="311.7">DGND</text>
<text x="421.8" y="307.8">K9</text>
<text x="421.8" y="310.4">H9</text>
<text x="427" y="306.1">TESTCONF[1]/GND-IO</text>
<text x="427" y="308.6">TESTCONF[2]/GND-IO</text>
<text x="427" y="311.2">TESTCONF[3]/VCC-IO</text>
<text x="468.5" y="308.6">NC7</text>
<text x="468.5" y="306.1">NC6</text>
<text x="468.5" y="311.2">NC8</text>
<text x="475.2" y="307.8">F4</text>
<text x="475.2" y="310.4">D8</text>
<text x="123.1" y="313.4">H4</text>
<text x="123.1" y="316">K9</text>
<text x="128.3" y="314.2">TESTCONF[1]/GND-IO</text>
<text x="128.3" y="316.7">TESTCONF[2]/GND-IO</text>
<text x="169.8" y="316.7">NC7</text>
<text x="169.8" y="314.2">NC6</text>
<text x="176.5" y="316">F4</text>
<text x="176.5" y="313.4">H10</text>
<text x="496.8" y="316.7">DGND</text>
<text x="101.6" y="319.8">DGND</text>
<text x="123.1" y="318.5">H9</text>
<text x="128.3" y="319.3">TESTCONF[3]/VCC-IO</text>
<text x="169.8" y="319.3">NC8</text>
<text x="176.5" y="318.5">D8</text>
<text x="425.7" y="322.3">ET1100,BGA128</text>
<text x="198.1" y="324.9">DGND</text>
<text x="127" y="330.5">ET1100,BGA128</text>
<text x="332.3" y="382.8">DRAWN</text>
<text x="332" y="392.9">CHECKED</text>
<text x="332.3" y="405.4">ENGINEER</text>
<text x="397.1" y="405.1">SIZE</text>
<text x="407.2" y="405.1">DWG. NO.</text>
<text x="483.9" y="405.4">SHEET</text>
<text x="524.1" y="405.1">PROD</text>
<text x="524.6" y="407.7">REV.</text>
<text x="407.2" y="411.5">FILE</text>
<text x="483.7" y="411.7">SCALE</text>
</g>
</svg>
